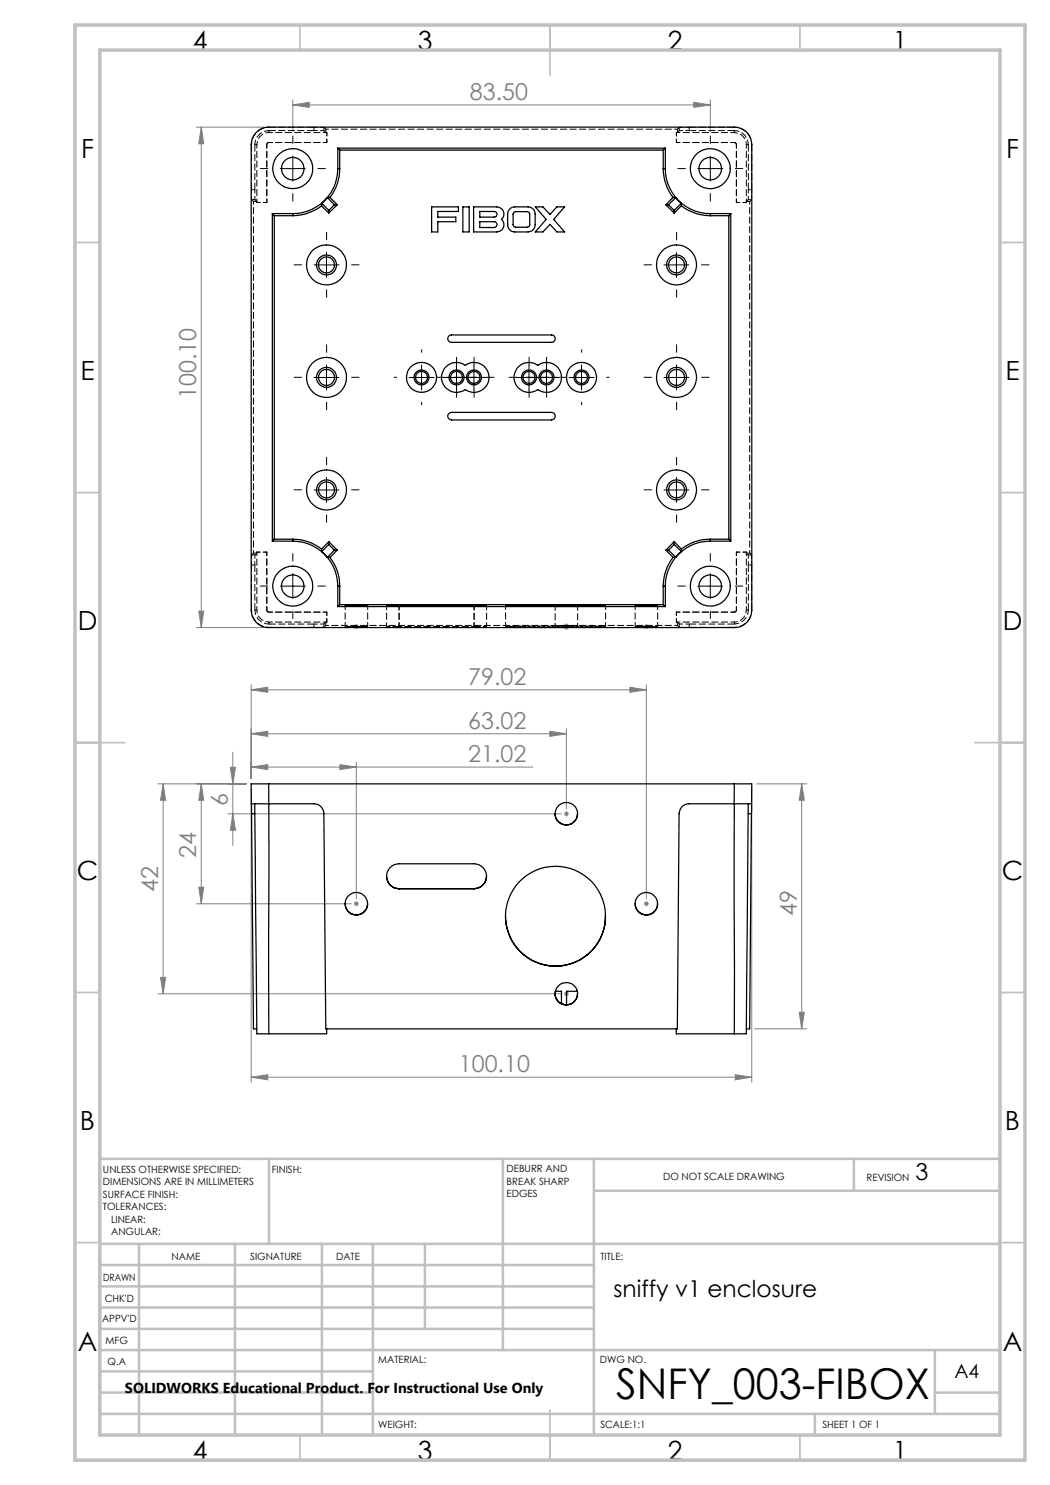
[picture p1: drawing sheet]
<svg xmlns="http://www.w3.org/2000/svg" width="210mm" height="297mm" viewBox="0 0 210 297" stroke-linecap="round" stroke-linejoin="round" font-family="sans-serif">
<g fill="none" stroke="#808080" stroke-width=".2">
<path d="M58.6 20v6.2M142.1 20v6.2M39.3 25.4h13.4M40.3 25.4l.4 3.3h-.9zM40.3 25.4v100.1M58.6 21l3.2-.5v1zM58.6 21h83.5M138.7 20.5l3.4 .5-3.4 .5zM39.3 125.5h13.4M39.8 122.2h.9l-.4 3.3zM50.2 138l3.4-.6v1.1zM50.2 136.9v18.8"/>
<path d="M50.2 138h79.1M70.8 125.3h1M70.9 125l.7 .7M71.3 124.8v1M71.6 125l-.7 .7M112.8 125.5h1M112.8 125.2h1M112.9 125.1l.7 .7M112.9 124.8l.7 .7M113.3 124.7v1.3M113.6 125.1l-.7 .7M113.6 124.8l-.7 .7"/>
<path d="M126 137.4l3.3 .6-3.3 .5zM128.8 125.3h1M128.9 125l.7 .7M129.3 124.8v1M129.3 136.9v42.9M129.6 125l-.7 .7M31.6 156.8h17.6M32.6 156.8l.5 3.3h-1zM32.6 156.8v42M40.3 156.8l.4 3.3h-.9zM40.3 156.8v24M46.1 153.5h1l-.5 3.3z"/>
<path d="M46.6 150.4v18.7M50.2 153.4l3.4-.5v1zM50.2 146.8l3.4-.5v1zM50.2 153.4h56.3M50.2 146.8h63.1M50.2 157.8v58.7M68 152.9l3.3 .5-3.3 .5zM71.3 152.4v27.4M110 146.3l3.3 .5-3.3 .5zM113.3 145.8v15.9M150.4 157.8v58.7M151.3 156.8h10.1"/>
<path d="M160.3 156.8l.6 3.3h-1.1zM160.3 156.8v49M39.8 177.4h.9l-.4 3.4zM45.6 162.8h66.7M46.6 162.8l.5 3.2h-1zM112.8 162.8h1M112.9 162.4l.7 .7M113.3 162.2v1.1M113.6 162.4l-.7 .7M31.6 198.8h80.7M32.1 195.5h1l-.5 3.3zM39.3 180.8h31"/>
<path d="M70.8 180.8h1M70.9 180.4l.7 .7M71.3 180.3v1M71.6 180.4l-.7 .7M112.8 198.8h1M112.9 198.4l.7 .7M113.3 198.3v.9M113.6 198.4l-.7 .7M128.8 180.8h1M128.9 180.4l.7 .7M129.3 180.3v1M129.6 180.4l-.7 .7"/>
<path d="M50.2 215.4l3.4-.5v1.1zM50.2 215.4h100.2M147 214.9l3.4 .5-3.4 .6zM150.9 205.8h10.5M159.8 202.5h1.1l-.6 3.3z"/>
</g>
<g fill="none" stroke="#c0c0c0" stroke-width=".35">
<path d="M60 5v5M110 5v10M160 5v5M15 48.5h5M200 48.5h5M15 98.5h5M200 98.5h5M15 148.5h10M195 148.5h10M15 198.5h5M200 198.5h5M15 248.5h5"/>
<path d="M200 248.5h5M60 287v5M110 282v10M160 287v5"/>
</g>
<g fill="none" stroke="#c0c0c0" stroke-width=".5">
<path d="M53.8 231.8v17M100.6 231.8v38.2M118.8 231.8v55.2M118.8 238.2h81.2M170.8 231.8v6.4M200 231.8h-180v55.2M20 248.8h180M20 257.3h98.8M20 253h98.8M27.8 248.8v38.2M47 248.8v38.2M64.4 248.8v38.2"/>
<path d="M74.6 248.8v38.2M85 248.8v17M20 265.8h98.8M20 261.5h98.8M20 278.5h54.6M20 274.3h54.6M20 270h180M187 278.5h13M187 270v12.8M20 282.8h180M163 282.8v4.2"/>
</g>
<path d="M15 5h190v287h-190zM20 10h180v277h-180z" fill="none" stroke="#c0c0c0" stroke-width=".7"/>
<g fill="none" stroke="#000" stroke-width=".2" stroke-dasharray="15.2 1.3 1.3 1.3">
<path d="M53.6 33.7h-1.5M58.6 28.7v-1.5M58.6 38.7v1.5M63.6 33.7h1.5M137.1 33.7h-1.5M142.1 28.7v-1.5M142.1 38.7v1.5M147.1 33.7h1.5M60.3 53h-1.5M65.3 48v-1.5M65.3 58v1.5M70.3 53h1.5"/>
<path d="M130.3 53h-1.5M135.3 48v-1.5M135.3 58v1.5M140.3 53h1.5M60.3 75.5h-1.5M65.3 70.5v-1.5M70.3 75.5h1.5M79.3 75.5h-.5M84.3 70.5v-.5M88.8 75.5h-1.5M89.3 75.5h.5M91.3 73v-1.5"/>
<path d="M91.3 78v1.5M92.3 75.5h-1.5M93.8 75.5h1.5M94.8 73v-1.5M94.8 78v1.5M97.3 75.5h1.5M103.3 75.5h-1.5M105.8 73v-1.5M105.8 78v1.5M106.8 75.5h-1.5M108.3 75.5h1.5M109.3 73v-1.5"/>
<path d="M109.3 78v1.5M111.3 75.5h-.5M111.8 75.5h1.5M116.3 70.5v-.5M121.3 75.5h.5M130.3 75.5h-1.5M135.3 70.5v-1.5M140.3 75.5h1.5M60.3 98h-1.5M65.3 80.5v1.5M65.3 93v-1.5M70.3 98h1.5"/>
<path d="M84.3 80.5v.5M116.3 80.5v.5M130.3 98h-1.5M135.3 93v-1.5M135.3 80.5v1.5M140.3 98h1.5M53.6 117.2h-1.5M58.6 112.2v-1.5M63.6 117.2h1.5M65.3 103v1.5M135.3 103v1.5M137.1 117.2h-1.5"/>
<path d="M142.1 112.2v-1.5M147.1 117.2h1.5M58.6 122.2v1.5M142.1 122.2v1.5"/>
</g>
<g fill="none" stroke="#000" stroke-width=".2">
<path d="M56.1 33.7h5M58.6 31.2v5M139.6 33.7h5M142.1 31.2v5M62.8 53h5M65.3 50.5v5M132.8 53h5M135.3 50.5v5M62.8 75.5h5M65.3 73v5M81.8 75.5h5M84.3 73v5"/>
<path d="M88.8 75.5h8.5M91.3 73v5M94.8 73v5M103.3 75.5h8.5M105.8 73v5M109.3 73v5M113.8 75.5h5M116.3 73v5M132.8 75.5h5M135.3 73v5M62.8 98h5M65.3 95.5v5"/>
<path d="M132.8 98h5M135.3 95.5v5M56.1 117.2h5M58.6 114.7v5M139.6 117.2h5M142.1 114.7v5"/>
</g>
<g fill="#808080">
<path d="M147 214.9l3.4 .5-3.4 .6zM50.2 215.4l3.4-.5v1.1z"/>
<path d="M50.2 153.4l3.4-.5v1zM68 152.9l3.3 .5-3.3 .5zM50.2 146.8l3.4-.5v1zM110 146.3l3.3 .5-3.3 .5zM50.2 138l3.4-.6v1.1zM126 137.4l3.3 .6-3.3 .5zM58.6 21l3.2-.5v1zM138.7 20.5l3.4 .5-3.4 .5z"/>
<path d="M40.3 156.8l.4 3.3h-.9zM39.8 177.4h.9l-.4 3.4zM46.1 153.5h1l-.5 3.3zM46.6 162.8l.5 3.2h-1zM32.6 156.8l.5 3.3h-1zM32.1 195.5h1l-.5 3.3zM160.3 156.8l.6 3.3h-1.1zM159.8 202.5h1.1l-.6 3.3zM40.3 25.4l.4 3.3h-.9zM39.8 122.2h.9l-.4 3.3z"/>
</g>
<g fill="none" stroke="#000" stroke-width=".25">
<path d="M51.1 26.7a3.4 3.4 0 0 1 2.6-1.3h93.2a3.5 3.5 0 0 1 3.5 3.5v93.2a3.5 3.5 0 0 1-3.5 3.4h-93.2a3.5 3.5 0 0 1-3.5-3.4v-93.2a3.4 3.4 0 0 1 .9-2.2zM65.5 39.5l-1.2 1.1M65.5 39.5l1.4 1.5M66 39.5h-.5M66 39.5l1.5 1.5M67.6 33.7a9 9 0 0 1-9 9M67.6 29.6v4.1M67.6 29.6h65.5M67.6 29.6l.3 .4M67.6 33.7h.3M67.9 33.7a9 9 0 0 1-1.9 5.8M67.9 30h64.7"/>
<path d="M67.9 30v3.7M132.6 33.7a9.5 9.5 0 0 0 2 5.8M132.6 33.7h.5M132.6 30v3.7M133.1 33.7a8.9 8.9 0 0 0 9 9M133.1 29.6v4.1M133.1 29.6l-.5 .4M134.6 39.5h.5M134.6 39.5l-1.4 1.5M135.1 39.5l1.2 1.1M135.1 39.5l-1.4 1.5M54.5 42.7h4.1"/>
<path d="M54.5 42.7v65.5M54.5 42.7l.4 .4M54.9 43.1h3.7M54.9 43.1v64.7M58.6 42.7v.4M64.3 41.2a9.8 9.8 0 0 1-5.7 1.9M64.3 41.2l1.5 1.4M64.3 40.6v.6M64.3 40.6l1.5 1.5M65.8 42.1v.5M66.9 41h.6M66.9 41l-1.1 1.1"/>
<path d="M67.5 41l-1.7 1.6M86.3 41.4h5.4v.9h-4.1v1.1h3.6v.9h-3.6v2.1h-1.3zM92.6 41.4h1.2v5h-1.2zM94.7 41.4h4.6a1.43 1.43 0 0 1 1.4 .9 1.43 1.43 0 0 1-.4 1.6 1.42 1.42 0 0 1 .4 1.6 1.42 1.42 0 0 1-1.4 .9h-4.6zM96 42.3h2.8a.57 .57 0 0 1 .6 .6 .57 .57 0 0 1-.6 .5h-2.8zM96 44.3h2.8a.58 .58 0 0 1 .6 .6 .58 .58 0 0 1-.6 .6h-2.8zM102 41.8l.4-.3 .5-.1h2.7a1.45 1.45 0 0 1 1.4 1.4v2.1a1.45 1.45 0 0 1-1.4 1.5h-2.7a1.45 1.45 0 0 1-1.4-1.5l.1-2.4zM102.8 42.5l.2-.2h2.4a.49 .49 0 0 1 .5 .6v2a.49 .49 0 0 1-.5 .5h-2.2a.49 .49 0 0 1-.6-.5v-2.1zM107.1 41.4h1.5l1.4 1.5 1.4-1.5h1.5l-2.2 2.5 2.2 2.5h-1.5l-1.4-1.5-1.4 1.5h-1.5l2.1-2.5zM133.2 41h.5M133.2 41l1.6 1.6M133.7 41l1.1 1.1"/>
<path d="M134.8 42.1v.5M136.3 41.2a9.8 9.8 0 0 0 5.8 1.9M136.3 40.6v.6M136.3 40.6l-1.5 1.5M136.3 41.2l-1.5 1.4M142.1 42.7h4.1M142.1 43.1h3.7M142.1 42.7v.4M145.8 43.1v64.7M146.2 42.7v65.5M146.2 42.7l-.4 .4M88.9 73.6a3.1 3.1 0 0 1 4.2-.5 3 3 0 0 1 4.7 2.4 3 3 0 0 1-4.7 2.4 3 3 0 0 1-4-.4 3 3 0 0 1-.2-3.9z"/>
<path d="M89.8 67.2l.5-.2h20a.74 .74 0 0 1 .8 .7 .74 .74 0 0 1-.8 .8h-20a.74 .74 0 0 1-.7-.5 .74 .74 0 0 1 .2-.8zM103.4 73.6a3.1 3.1 0 0 1 4.2-.5 3 3 0 0 1 4.7 2.4 3 3 0 0 1-4.7 2.4 3 3 0 0 1-4-.4 3 3 0 0 1-.2-3.9zM89.8 82.7l.5-.2h20a.76 .76 0 0 1 .8 .7 .76 .76 0 0 1-.8 .8h-20a.76 .76 0 0 1-.7-.5 .76 .76 0 0 1 .2-.8zM54.5 108.2h4.1M54.9 107.8l-.4 .4M54.9 107.8h3.7M58.6 108.2a9 9 0 0 1 9 9M58.6 107.8a9.2 9.2 0 0 1 5.7 2M58.6 107.8v.4M64.3 109.8v.5M64.3 110.3l1.2 1.1M65.5 111.4l.5 .1"/>
<path d="M65.8 108.9l1.1 1.1M65.8 108.3v.6M65.8 108.3l1.7 1.7M65.8 108.9l-1.5 1.4M65.8 108.3l-1.5 1.5M66 111.5a9.2 9.2 0 0 1 1.9 5.7M66.9 110h.6M66.9 110l-1.4 1.4M67.5 110l-1.5 1.5M67.6 117.2v4.1M67.6 117.2h.3M67.9 117.2v3.7"/>
<path d="M132.6 117.2v3.7M132.6 117.2h.5M133.1 117.2v4.1M133.2 110h.5M133.2 110l1.4 1.5M133.7 110l1.4 1.4M134.6 111.5a9.8 9.8 0 0 0-2 5.7M134.8 108.9l1.5 1.4M134.8 108.3v.6M134.8 108.3l1.5 1.5M134.8 108.9l-1.1 1.1M134.8 108.3l-1.6 1.7"/>
<path d="M135.1 111.4l-.5 .1M136.3 110.3l-1.2 1.1M136.3 109.8v.5M142.1 108.2a9 9 0 0 0-9 9M142.1 107.8a9.2 9.2 0 0 0-5.8 2M142.1 108.2h4.1M142.1 107.8h3.7M142.1 107.8v.4M145.8 107.8l.4 .4M67.6 121.3h65.5M67.9 120.9l-.3 .4M67.9 120.9h64.7"/>
<path d="M69 121.1h4.5zM79.8 121.1l-2.5 .1h2.5M79.8 121.1v.1M79.8 121.2h15M79.8 121.1h15M94.8 121.1l2.5 .1h-2.5M94.8 121.1v.1M101.1 121.1l8-.1 12 .1zM111 121h4.5zM111 121.3h4.5zM127 121.1h4.5zM132.6 120.9l.5 .4"/>
<path d="M53.7 156.8h-3.5l.1 4M53.7 156.8l.1 4M53.7 156.8h93.2M146.9 156.8h3.5l-.1 4M146.9 156.8l-.1 4M50.3 160.8h3.5M50.3 160.8v1.9M50.3 162.7l.4 43.1h.6M50.3 162.7h.7M50.9 160.8l.5 46h2.4M53.8 160.8h9a1.99 1.99 0 0 1 2 1.9l.4 43.1h70.3l.3-43.1a1.99 1.99 0 0 1 2-1.9h9M53.8 160.8v46"/>
<path d="M77.3 175.2a2.52 2.52 0 0 0 2.5 2.5M79.8 177.8a2.5 2.5 0 0 1-2.5-2.5 2.5 2.5 0 0 1 2.5-2.5h15a2.5 2.5 0 0 1 2.5 2.5 2.5 2.5 0 0 1-2.5 2.5M79.8 177.7h15M79.8 177.7v.1M94.8 177.7v.1M97.3 175.2a2.52 2.52 0 0 1-2.5 2.5M111 162.7a2.26 2.26 0 0 0 2.3 2.3 2.26 2.26 0 0 0 2.2-2.3M146.8 160.8h3.5M146.9 160.8v46M149.6 160.8l-.3 46h-2.4M149.6 162.7h.7M150.3 162.7l-.4 43.1h-.6"/>
<path d="M150.3 160.8v1.9M69 180.7a2.34 2.34 0 0 0 2.3 2.3M73.5 180.7a2.27 2.27 0 0 1-2.2 2.3M101.1 183.2a10 10 0 0 0 10 10 10 10 0 0 0 10-10M111 198.7a2.27 2.27 0 0 0 2.3 2.3M111.1 198.3h1.2v2.5M111.1 198.4v.7M115.5 198.3h-2.2v2.7M115.5 198.7a2.34 2.34 0 0 1-2.2 2.3M127 180.7a2.27 2.27 0 0 0 2.3 2.3M131.5 180.7a2.27 2.27 0 0 1-2.2 2.3M65.3 205.8v1h-11.5"/>
<path d="M135.3 205.8v1h11.6"/>
<circle cx="58.6" cy="33.7" r="2.26"/>
<circle cx="58.6" cy="33.7" r="4"/>
<circle cx="142" cy="33.7" r="2.25"/>
<circle cx="142.1" cy="33.7" r="4"/>
<circle cx="65.3" cy="53" r="1.59"/>
<circle cx="65.3" cy="53" r="2"/>
<circle cx="65.3" cy="53" r="4"/>
<circle cx="135.3" cy="53" r="2"/>
<circle cx="135.3" cy="53" r="1.6"/>
<circle cx="135.3" cy="53" r="4"/>
<circle cx="65.3" cy="75.5" r="1.59"/>
<circle cx="65.3" cy="75.5" r="2"/>
<circle cx="65.3" cy="75.5" r="4"/>
<circle cx="84.3" cy="75.5" r="2.99"/>
<circle cx="84.3" cy="75.5" r="1.2"/>
<circle cx="84.3" cy="75.5" r="1.5"/>
<circle cx="91.3" cy="75.5" r="1.5"/>
<circle cx="91.3" cy="75.5" r="1.2"/>
<circle cx="94.8" cy="75.5" r="1.49"/>
<circle cx="94.8" cy="75.5" r="1.2"/>
<circle cx="105.8" cy="75.5" r="1.5"/>
<circle cx="105.8" cy="75.5" r="1.2"/>
<circle cx="109.3" cy="75.5" r="1.49"/>
<circle cx="109.3" cy="75.5" r="1.2"/>
<circle cx="116.3" cy="75.5" r="2.99"/>
<circle cx="116.3" cy="75.5" r="1.2"/>
<circle cx="116.3" cy="75.5" r="1.5"/>
<circle cx="135.3" cy="75.5" r="2"/>
<circle cx="135.3" cy="75.5" r="1.6"/>
<circle cx="135.3" cy="75.5" r="4"/>
<circle cx="65.3" cy="98" r="1.59"/>
<circle cx="65.3" cy="98" r="2"/>
<circle cx="65.3" cy="98" r="4"/>
<circle cx="135.3" cy="98" r="2"/>
<circle cx="135.3" cy="98" r="1.6"/>
<circle cx="135.3" cy="98" r="4"/>
<circle cx="58.6" cy="117.2" r="2.26"/>
<circle cx="58.6" cy="117.2" r="4"/>
<circle cx="142" cy="117.2" r="2.24"/>
<circle cx="142.1" cy="117.2" r="4"/>
<circle cx="113.3" cy="162.7" r="2.24"/>
<circle cx="71.3" cy="180.8" r="2.26"/>
<circle cx="111.1" cy="183.3" r="10"/>
<circle cx="113.3" cy="198.8" r="2.26"/>
<circle cx="129.3" cy="180.8" r="2.26"/>
</g>
<g fill="none" stroke="#000" stroke-width=".2" stroke-dasharray="1.3 .6">
<path d="M50.3 28.9h.1M51 28.9h.4M51 39.9l.4 .4M53.4 28.9h.1M53.8 26.5v-.4M53.8 28.5h.1M53.8 25.4h.1M64.8 26.1l.4 .4M64.8 25.5l.4 .3M65.2 26.5h.2M65.4 26.5h.1M65.4 28.5h.1"/>
<path d="M135.3 26.5h.2M135.3 28.5h.1M135.3 26.5h.1M135.9 26.1l-.4 .4M135.9 25.5l-.4 .3M146.9 28.5h.1M146.9 26.1v.4M146.9 25.4h.1M149.3 28.9h.4M150.3 39.9l-.4 .4M150.3 28.9h.1M50.7 40.3l-.4-.4"/>
<path d="M51.4 40.5v-.2M51.4 40.5h.1M53.4 40.5h.1M147.3 40.5h.1M149.3 40.5h.1M149.3 40.3l.4-.4M149.3 40.3v.2M50.3 111l.4-.4M51.4 110.6l-.4 .4M51.4 110.6v-.2M51.4 110.4h.1M53.4 110.4h.1"/>
<path d="M147.3 110.4h.1M149.3 110.4h.1M149.3 110.6l.4 .4M149.3 110.4v.2M149.9 110.6l.4 .4M50.3 122h.1M51.4 122h-.4M53.8 125.5h.1M53.8 124.8v-.4M53.8 122.4h.1M64.8 124.8l.4-.4M64.8 125.5l.4-.4"/>
<path d="M65.4 124.4h.1M65.4 124.4h-.2M65.4 122.4h.1M71.3 125.3h2.2h-4.5h2.3M111 120.9v.4M113.3 125.4l2.2 .1h-4.5l2.3-.1M113.3 125.1h2.2h-4.5h2.3M115.5 121.3v-.4M129.3 125.3h2.2h-4.5h2.3M135.3 122.4h.1M135.3 124.4h.1M135.5 124.4l.4 .4"/>
<path d="M135.5 124.4h-.2M135.9 125.5l-.4-.4M146.9 125.5h.1M146.9 122.4h.1M146.9 124.4v.4M147.3 122h.1M149.7 122h-.4M150.4 122h-.1"/>
</g>
<g fill="none" stroke="#000" stroke-width=".2" stroke-dasharray="1.3 .6" stroke-dashoffset=".4">
<path d="M53.8 26.1a2.8 2.8 0 0 0-2.8 2.8M149.7 28.9a2.8 2.8 0 0 0-2.8-2.8M51 122a2.8 2.8 0 0 0 2.8 2.8M69 121.1v4.2M73.5 125.3v-4.2M77.3 121.2v4.2M79.8 121.2v4.2M94.8 121.2v4.2M97.3 125.4v-4.2M101.1 121.1v4.2M111 121.3v4.2M115.5 125.5v-4.2"/>
<path d="M121.1 125.3v-4.2M127 121.1v4.2M131.5 125.3v-4.2M146.9 124.8a2.8 2.8 0 0 0 2.8-2.8"/>
</g>
<g fill="none" stroke="#000" stroke-width=".2" stroke-dasharray="1.3 .6" stroke-dashoffset="-.1">
<path d="M50.3 37.9v-9M51 37.9v-9M53.8 25.4h9M62.8 26.1h-9M137.9 25.4h9M146.9 26.1h-9M149.7 37.9v-9M150.3 28.9v9M51 113v9M149.7 113v9M150.3 113v9M50.3 122v-9"/>
<path d="M53.8 124.8h9M62.8 125.5h-9M137.9 125.5h9M137.9 124.8h9"/>
</g>
<path d="M50.3 28.9a3.5 3.5 0 0 1 3.5-3.5M146.9 25.4a3.5 3.5 0 0 1 3.4 3.5M53.8 125.5a3.5 3.5 0 0 1-3.5-3.5M79.8 125.4h15M79.8 125.3h15M150.3 122a3.5 3.5 0 0 1-3.4 3.5" fill="none" stroke="#000" stroke-width=".2" stroke-dasharray="1.3 .6" stroke-dashoffset=".8"/>
<g fill="none" stroke="#000" stroke-width=".2" stroke-dasharray="1.3 .6" stroke-dashoffset=".3">
<path d="M50.3 39.9h.7M51 37.9h-.7M53.4 28.9l.1-.2 .3-.2M53.8 28.5l-.3 .1-.1 .3M62.8 25.4v.7M64.8 26.1v-.6M65.2 25.8v.7M135.5 26.5v-.7M135.9 25.5v.6M137.9 26.1v-.7M146.9 28.5l.2 .1 .2 .3M147.3 28.9l-.1-.2-.3-.2"/>
<path d="M149.7 39.9h.6M150.3 37.9h-.6M51.4 40.3h-.7M149.9 40.3h-.6M50.3 113h.7M50.7 110.6h.7M51 111h-.7M149.3 110.6h.6M149.7 113h.6M150.3 111h-.6M53.4 122v.3l.4 .1M53.8 122.4l-.3-.1-.1-.3"/>
<path d="M62.8 124.8v.7M64.8 125.5v-.7M65.2 124.4v.7M135.5 125.1v-.7M135.9 124.8v.7M137.9 125.5v-.7M146.9 122.4l.2-.1 .2-.3M147.3 122l-.1 .3-.3 .1"/>
</g>
<g fill="none" stroke="#000" stroke-width=".2" stroke-dasharray="1.3 .6" stroke-dashoffset=".6">
<path d="M50.3 37.9v2M51 39.9v-2M53.8 26.5h11.6M53.8 28.5h11.6M62.8 26.1h2M64.8 25.5l-2-.1M65.4 26.5v2M135.3 28.5h11.6M135.3 28.5v-2M135.3 26.5h11.6M135.9 26.1h2M137.9 25.4l-2 .1"/>
<path d="M147.3 28.9v11.6M149.3 28.9v11.6M149.7 37.9v2M150.3 39.9v-2M51.4 40.5v-11.6M53.4 40.5h-2M53.4 40.5v-11.6M149.3 40.5h-2M50.3 111v2M51 113v-2M51.4 110.4h2M147.3 110.4v11.6"/>
<path d="M147.3 110.4h2M149.3 110.4v11.6M149.7 111v2M150.3 113v-2M51.4 122v-11.6M53.4 122v-11.6M62.8 125.5h2M64.8 124.8h-2M65.4 122.4h-11.6M65.4 122.4v2M65.4 124.4h-11.6M135.3 124.4v-2"/>
<path d="M135.9 125.5h2M137.9 124.8h-2M146.9 122.4h-11.6M146.9 124.4h-11.6"/>
</g>
<path d="M79.8 125.4h-2.5l2.5-.1M94.8 125.3h2.5l-2.5 .1" fill="none" stroke="#000" stroke-width=".2" stroke-dasharray="1.3 .6" stroke-dashoffset=".1"/>
<path d="M51.4 28.9a2.4 2.4 0 0 1 2.4-2.4M65.2 25.8h70.3M146.9 26.5a2.4 2.4 0 0 1 2.4 2.4M149.9 40.3v70.3M50.7 110.6v-70.3M53.8 124.4a2.4 2.4 0 0 1-2.4-2.4M111.1 125.2l10 .1h-20l10-.1M135.5 125.1h-70.3M149.3 122a2.4 2.4 0 0 1-2.4 2.4" fill="none" stroke="#000" stroke-width=".2" stroke-dasharray="1.3 .6" stroke-dashoffset=".7"/>
<path d="M79.8 121.2v4.1M94.8 121.2v4.1" fill="none" stroke="#000" stroke-width=".2" stroke-dasharray="1.3 .6" stroke-dashoffset=".5"/>
<text font-size="8.5" x="123.3" y="279.7">SNFY_003-FIBOX</text>
<g font-size="5.3">
<text x="38.5" y="9.9">4</text>
<text x="83.5" y="9.9">3</text>
<text x="133.6" y="9.9">2</text>
<text x="178.6" y="9.9">1</text>
<text x="16.2" y="31.7">F</text>
<text x="201.2" y="31.7">F</text>
<text x="16.1" y="75.9">E</text>
<text x="201.1" y="75.9">E</text>
<text x="15.5" y="125.9">D</text>
<text x="200.5" y="125.9">D</text>
<text x="15.4" y="175.9">C</text>
<text x="200.4" y="175.9">C</text>
<text x="16" y="225.9">B</text>
<text x="201" y="225.9">B</text>
<text x="15.5" y="270.2">A</text>
<text x="200.5" y="270.2">A</text>
<text x="38.5" y="291.9">4</text>
<text x="83.5" y="291.9">3</text>
<text x="133.6" y="291.9">2</text>
<text x="178.6" y="291.9">1</text>
</g>
<g font-size="4.7" fill="#808080">
<text x="94" y="19.9">83.50</text>
<text x="39.3" y="79.9" transform="rotate(-90 39.3 79.9)">100.10</text>
<text x="93.6" y="136.9">79.02</text>
<text x="93.6" y="145.7">63.02</text>
<text x="93.6" y="152.4">21.02</text>
<text x="45.6" y="161.2" transform="rotate(-90 45.6 161.2)">6</text>
<text x="39.3" y="171.6" transform="rotate(-90 39.3 171.6)">24</text>
<text x="31.6" y="178.3" transform="rotate(-90 31.6 178.3)">42</text>
<text x="159.4" y="183.2" transform="rotate(-90 159.4 183.2)">49</text>
<text x="91.8" y="214.4">100.10</text>
</g>
<g font-size="4.7">
<text x="183.1" y="235.9">3</text>
<text x="122.7" y="259.3">sniffy v1 enclosure</text>
</g>
<text font-size="3.9" x="190.9" y="275.5">A4</text>
<text font-size="2.9" x="25" y="278.6">SOLIDWORKS Educational Product. For Instructional Use Only</text>
<g font-size="2">
<text x="20.6" y="234.6">UNLESS OTHERWISE SPECIFIED:</text>
<text x="20.6" y="237.1">DIMENSIONS ARE IN MILLIMETERS</text>
<text x="20.6" y="239.6">SURFACE FINISH:</text>
<text x="54.4" y="234.6">FINISH:</text>
<text x="101.3" y="234.5">DEBURR AND</text>
<text x="101.3" y="237">BREAK SHARP</text>
<text x="101.3" y="239.5">EDGES</text>
<text x="132.6" y="236">DO NOT SCALE DRAWING</text>
<text x="173.3" y="236.2">REVISION</text>
<text x="20.6" y="242.1">TOLERANCES:</text>
<text x="22.2" y="244.6">LINEAR:</text>
<text x="22.2" y="247.1">ANGULAR:</text>
<text x="34.3" y="252">NAME</text>
<text x="50" y="251.9">SIGNATURE</text>
<text x="67.2" y="251.9">DATE</text>
<text x="120.1" y="251.9">TITLE:</text>
<text x="20.6" y="256.1">DRAWN</text>
<text x="20.9" y="260.3">CHK'D</text>
<text x="20.4" y="264.4">APPV'D</text>
<text x="21.1" y="268.8">MFG</text>
<text x="21.5" y="273">Q.A</text>
<text x="75.6" y="272.5">MATERIAL:</text>
<text x="120" y="272.5">DWG NO.</text>
<text x="75.6" y="285.5">WEIGHT:</text>
<text x="120.1" y="285.6">SCALE:1:1</text>
<text x="164.5" y="285.6">SHEET 1 OF 1</text>
</g>
</svg>
